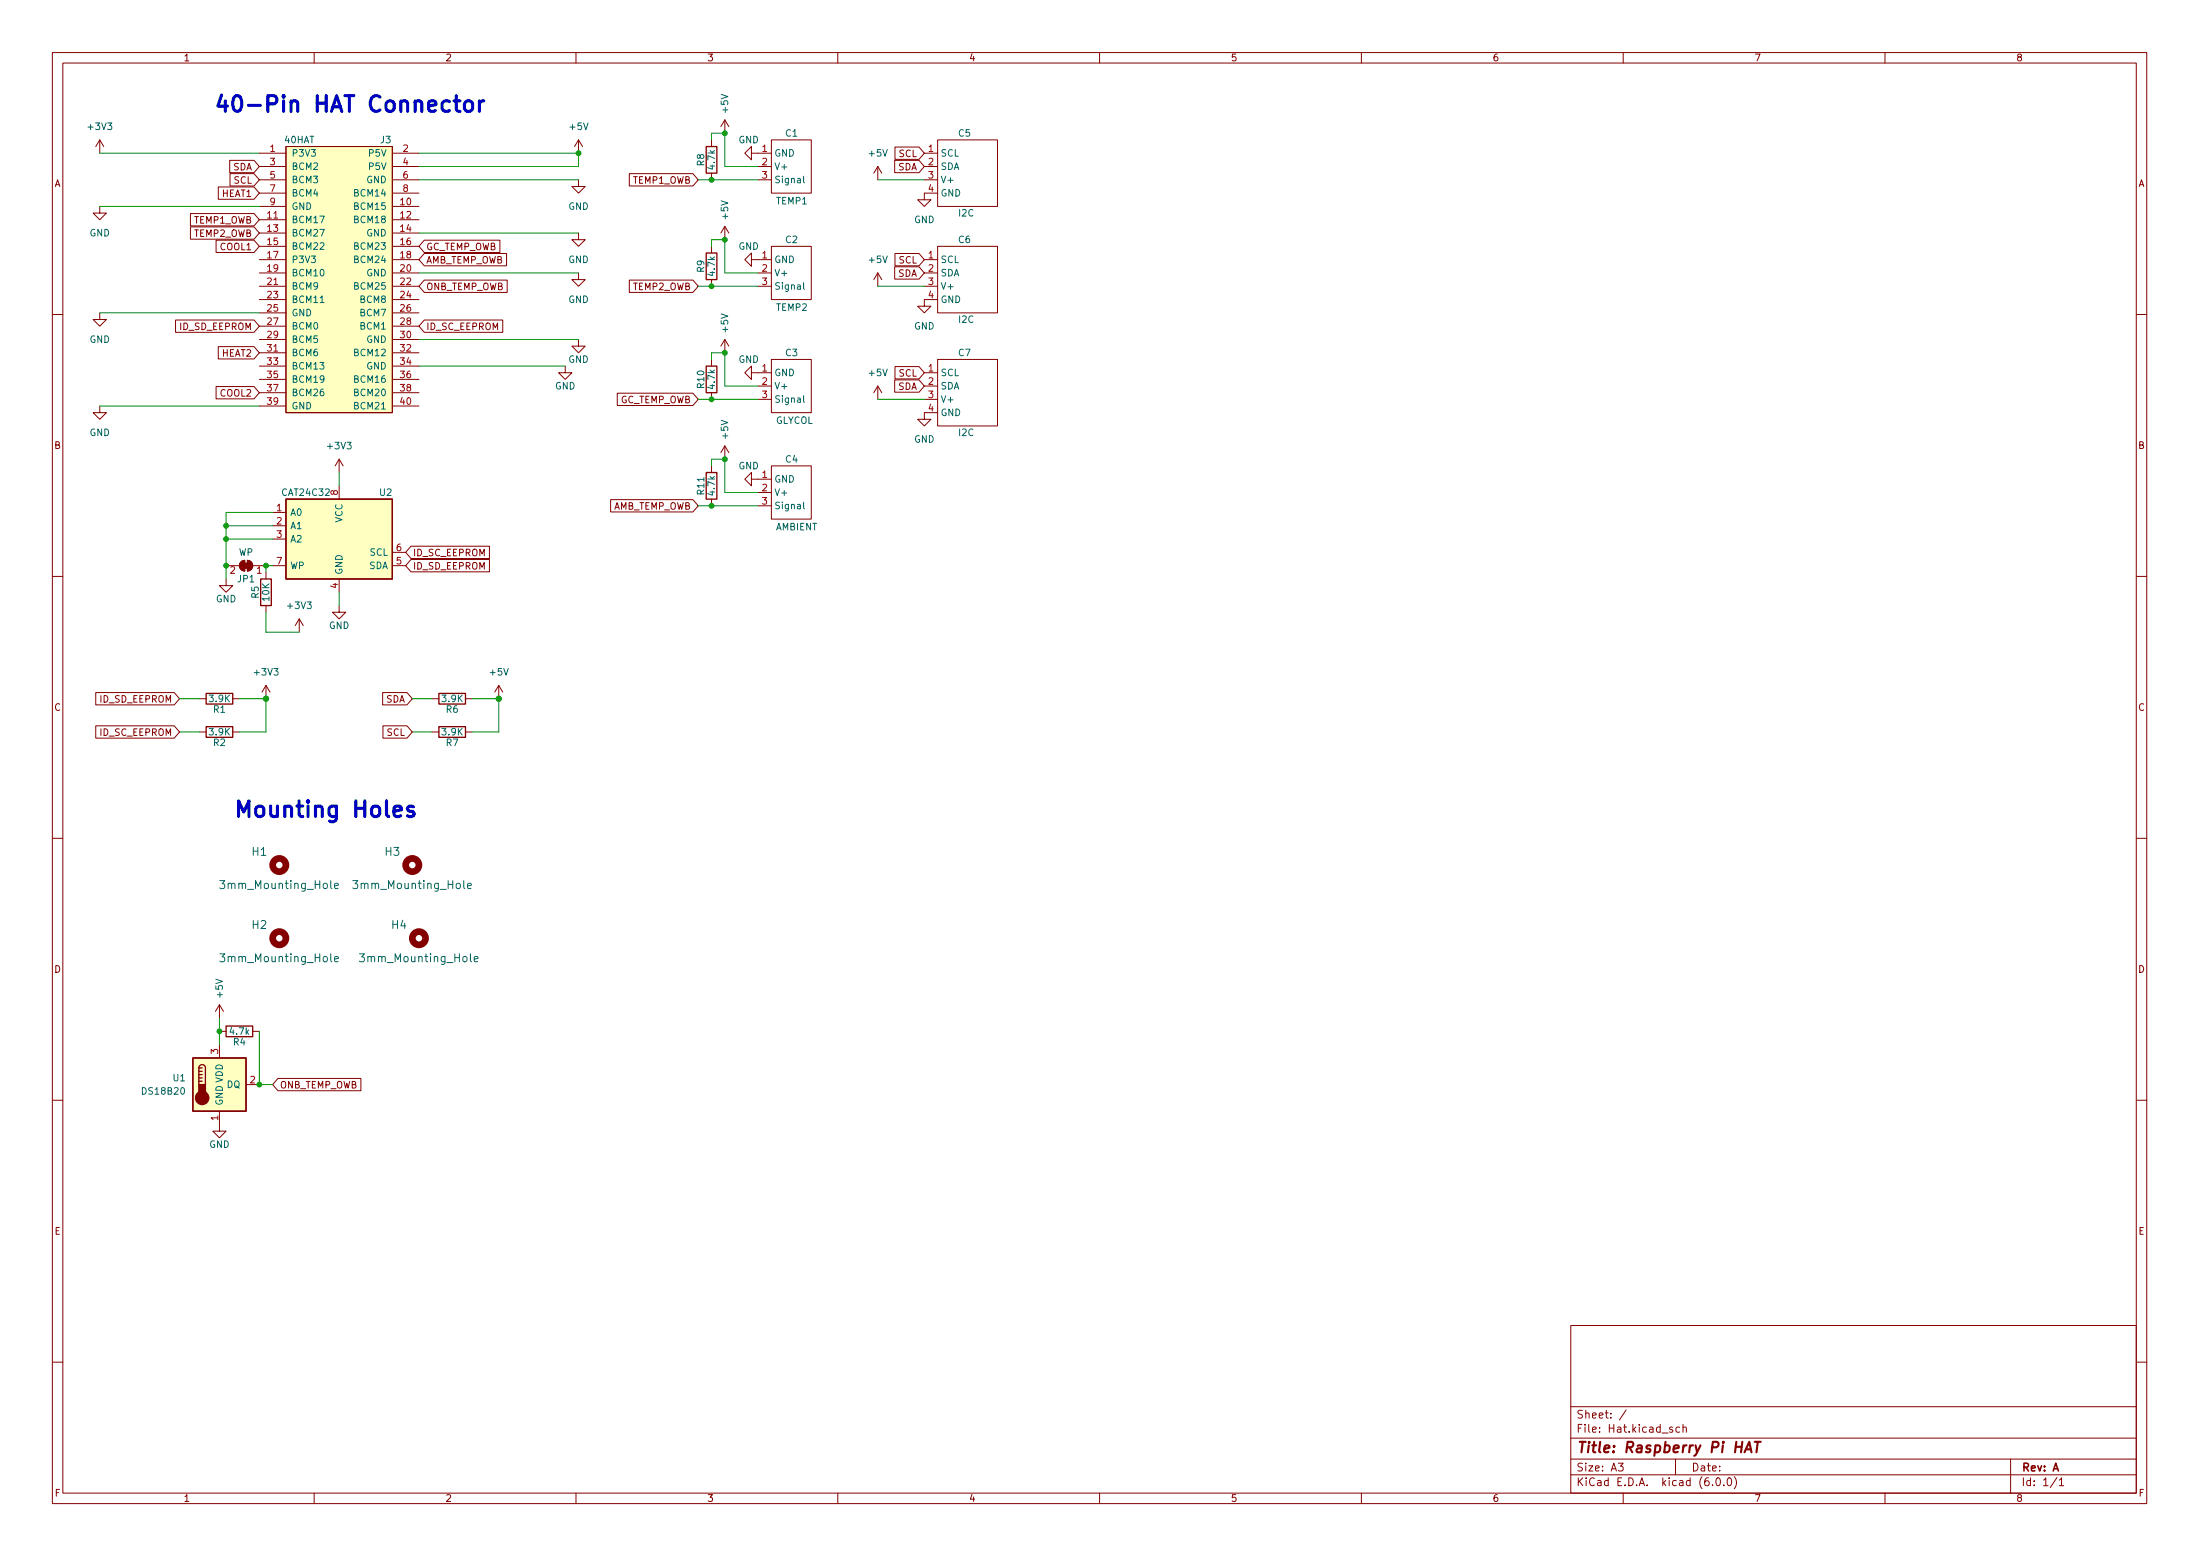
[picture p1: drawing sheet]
<svg xmlns="http://www.w3.org/2000/svg" width="420mm" height="297mm" viewBox="0 0 420 297" stroke-linecap="round" stroke-linejoin="round" font-family="sans-serif">
<g fill="none" stroke="#840000" stroke-width=".19">
<path d="M10 10h400v277h-400zM12 12h396v273h-396zM60 10v2M110 10v2M160 10v2M210 10v2M260 10v2M310 10v2M360 10v2M19 39.4v1.3h1.3l-1.3 1.2-1.2-1.2h1.2M19 26.7l-.7 1.3M19 26.7v2.5"/>
<path d="M19 26.7l.8 1.3M41.7 35.7h6.8l1 1.2-1 1.1h-6.8zM43.9 30.6h4.6l1 1.2-1 1.2h-4.6zM43.9 33.2h4.6l1 1.1-1 1.2h-4.6zM49.5 29.2h5.1M49.5 31.8h5.1M49.5 34.3h5.1M49.5 36.9h5.1M49.5 39.4h5.1M54.6 28h20.3v50.8h-20.3zM74.9 29.2h5.1M74.9 31.8h5.1"/>
<path d="M74.9 34.3h5.1M74.9 36.9h5.1M74.9 39.4h5.1M110.5 34.3v1.3h1.3l-1.3 1.3-1.3-1.3h1.3M110.5 26.7l-.8 1.3M110.5 26.7v2.5M110.5 26.7l.8 1.3M120.2 33.2h12.1l1 1.1-1 1.2h-12.1zM135.9 26.7v1.3M135.9 33.1v1.2M138.4 22.9v2.5M138.4 22.9l-.7 1.3"/>
<path d="M138.4 22.9l.8 1.3M143.5 29.2v-1.2l-1.3 1.2 1.3 1.3v-1.3h3.8M144.8 31.8h2.5M144.8 34.3h2.5M147.3 26.7h7.6v10.2h-7.6zM167.6 31.8v2.5M167.6 31.8l-.7 1.3M167.6 31.8l.8 1.3M170.9 30.6h4.6l1 1.2-1 1.2h-4.6zM170.9 28.1h4.6l1 1.1-1 1.2h-4.6zM176.5 29.2h2.6M176.5 31.8h2.6"/>
<path d="M176.5 34.3h2.6M179.1 26.7h11.4v12.7h-11.4zM179.1 36.9h-2.6v1.2h1.3l-1.3 1.3-1.2-1.3h1.2M194.3 29.2h.1M19 59.7v1.3h1.3l-1.3 1.3-1.2-1.3h1.2M36.4 43.3h12.1l1 1.2-1 1.2h-12.1zM36.4 40.8h12.1l1 1.1-1 1.2h-12.1zM41.3 45.9h7.2l1 1.1-1 1.2h-7.2zM49.5 49.6h5.1M49.5 52.1h5.1M49.5 54.6h5.1M49.5 41.9h5.1"/>
<path d="M49.5 44.5h5.1M49.5 47h5.1M49.5 57.2h5.1M49.5 59.7h5.1M74.9 49.6h5.1M74.9 52.1h5.1M74.9 54.6h5.1M74.9 41.9h5.1M74.9 44.5h5.1M74.9 47h5.1M74.9 57.2h5.1M74.9 59.7h5.1"/>
<path d="M81 45.9h14.5v2.3h-14.5l-1-1.2zM81 53.5h15.9v2.3h-15.9l-1-1.2zM81 48.4h15.7v2.3h-15.7l-1-1.1zM110.5 52.1v1.3h1.3l-1.3 1.2-1.3-1.2h1.3M110.5 44.5v1.3h1.3l-1.3 1.2-1.3-1.2h1.3M120.2 53.5h12.1l1 1.1-1 1.2h-12.1zM135.9 47v1.3M135.9 53.4v1.2M138.4 43.2v2.6M138.4 43.2l-.7 1.3M138.4 43.2l.8 1.3M143.5 49.6v-1.3l-1.3 1.3 1.3 1.2v-1.2h3.8"/>
<path d="M144.8 52.1h2.5M144.8 54.6h2.5M147.3 47h7.6v10.2h-7.6zM167.6 52.1l-.7 1.3M167.6 52.1v2.5M167.6 52.1l.8 1.3M170.9 50.9h4.6l1 1.2-1 1.2h-4.6zM170.9 48.4h4.6l1 1.2-1 1.1h-4.6zM176.5 49.6h2.6M176.5 52.1h2.6M176.5 54.6h2.6M179.1 47h11.4v12.7h-11.4z"/>
<path d="M179.1 57.2h-2.6v1.3h1.3l-1.3 1.2-1.2-1.2h1.2M194.3 49.6h.1M10 60h2M19 77.5v1.3h1.3l-1.3 1.2-1.2-1.2h1.2M33.5 61.1h15l1 1.2-1 1.1h-15zM41.3 73.8h7.2l1 1.2-1 1.1h-7.2zM41.7 66.2h6.8l1 1.1-1 1.2h-6.8zM49.5 62.3h5.1M49.5 64.8h5.1M49.5 67.3h5.1M49.5 69.9h5.1M49.5 72.4h5.1"/>
<path d="M49.5 75h5.1M49.5 77.5h5.1M74.9 62.3h5.1M74.9 64.8h5.1M74.9 67.3h5.1M74.9 69.9h5.1M74.9 72.4h5.1M74.9 75h5.1M74.9 77.5h5.1M81 61.1h15v2.3h-15l-1-1.1zM107.9 69.9v1.3h1.3l-1.3 1.2-1.2-1.2h1.2M110.5 64.8v1.3h1.3l-1.3 1.2-1.3-1.2h1.3"/>
<path d="M117.9 75.1h14.4l1 1.1-1 1.2h-14.4zM135.9 68.6v1.3M135.9 75v1.2M138.4 64.8l-.7 1.3M138.4 64.8v2.5M138.4 64.8l.8 1.3M143.5 71.2v-1.3l-1.3 1.3 1.3 1.2v-1.2h3.8M144.8 73.7h2.5M144.8 76.2h2.5M147.3 68.6h7.6v10.2h-7.6zM167.6 73.7v2.5M167.6 73.7l-.7 1.3"/>
<path d="M167.6 73.7l.8 1.3M170.9 72.5h4.6l1 1.2-1 1.2h-4.6zM170.9 70h4.6l1 1.2-1 1.1h-4.6zM176.5 71.2h2.6M176.5 73.7h2.6M176.5 76.2h2.6M179.1 68.6h11.4v12.7h-11.4zM179.1 78.8h-2.6v1.2h1.3l-1.3 1.3-1.2-1.3h1.2M194.3 71.2h.1M408 60h2M52.1 97.8h2.5M64.8 87.7l-.8 1.2"/>
<path d="M64.8 87.7v2.5M64.8 92.7v2.6M64.8 87.7l.7 1.2M116.6 95.4h15.7l1 1.2-1 1.1h-15.7zM135.9 88.9v1.3M135.9 95.3v1.3M138.4 85.1v2.6M138.4 85.1l-.7 1.3M138.4 85.1l.8 1.3M143.5 91.5v-1.3l-1.3 1.3 1.3 1.2v-1.2h3.8M144.8 94h2.5M144.8 96.6h2.5"/>
<path d="M147.3 88.9h7.6v10.2h-7.6zM10 110h2M43.2 110.5v1.3h1.2l-1.2 1.3-1.3-1.3h1.3M43.2 108h2.5M46 107.3l.7-.3v2a1.02 1.02 0 0 1-.9-.6 1.02 1.02 0 0 1 .2-1.1zM47.2 107a1.02 1.02 0 0 1 1.1 1 1.02 1.02 0 0 1-1.1 1zM48.3 108h2.5M50.8 109.3v1.2M50.8 115.6v1.3M52.1 100.4h2.5M52.1 102.9h2.5M52.1 108h2.5"/>
<path d="M57.1 118.1l-.7 1.3M57.1 118.1v2.6M57.1 118.1l.8 1.3M64.8 115.6v1.3h1.2l-1.2 1.2-1.3-1.2h1.3M64.8 110.5v2.6M74.9 108h2.6M74.9 105.4h2.6M78.5 106.8h15v2.4h-15l-1-1.2zM78.5 104.3h15v2.3h-15l-1-1.2zM408 110h2M18.3 132.2h15l1 1.2-1 1.2h-15zM18.3 138.6h15l1 1.1-1 1.2h-15z"/>
<path d="M38.1 133.4h1.3M38.1 139.7h1.3M44.4 133.4h1.3M44.4 139.7h1.3M50.8 130.8l-.8 1.3M50.8 130.8v2.6M50.8 130.8l.8 1.3M73.1 132.2h4.6l1 1.2-1 1.2h-4.6zM73.1 138.6h4.6l1 1.1-1 1.2h-4.6zM82.5 133.4h1.3M82.5 139.7h1.3M88.9 133.4h1.3"/>
<path d="M88.9 139.7h1.3M95.2 130.8l-.7 1.3M95.2 130.8v2.6M95.2 130.8l.8 1.3M10 160h2M408 160h2M41.9 191.8v2.5M41.9 199.4v2.6M41.9 196.9h1.3M41.9 191.8l-.8 1.3M41.9 191.8l.8 1.3M48.3 196.9h1.2"/>
<path d="M10 210h2M41.9 212.1v3.8h1.3l-1.3 1.3-1.3-1.3h1.3M47 207h2.5M53.1 205.9h15.8v2.3h-15.8l-1-1.2zM408 210h2M300 253h108v32h-108zM10 260h2M300 278.5h108M300 274.5h108M300 268.5h108M309.1 279.3h.9l-.5 .6 .4 .1v.7l-.2 .1-.6-.1M310.6 269.1l-1.3 2"/>
<path d="M319.4 272.5l-.3-.1-.2 .2v.2l.5 .2v.3h-.5M320 278.5v3M320.8 272.5l-.5-.1-.2 .3 .1 .6h.6M321.4 272.6l.2-.2 .4 .1 .1 .9M321.4 271.9v1.5M384 278.5v6.5M408 260h2M60 285v2M110 285v2M160 285v2M210 285v2M260 285v2"/>
<path d="M300 281.5h108M310 285v2M327.1 283.5v.1M327.9 282.2l.2-.1a.8 .8 0 0 1 .5 .8 .8 .8 0 0 1-.5 .7 1 1 0 0 1-.2-1.4zM329.2 283.5v.1M330.1 282.2l.1-.1a.8 .8 0 0 1 .5 .8 .8 .8 0 0 1-.5 .7 1 1 0 0 1-.1-1.4zM331.2 281.9a1.72 1.72 0 0 1 0 2.3M360 285v2M392.9 282l-1.3 2M393.3 282.5l.4-.4v1.5M393.3 283.6h.8"/>
</g>
<path d="M333.2 277.2l.9-2 .4 2M333.4 276.7h1M335.1 275.2h1.2M335.7 275.2l-.2 2" fill="none" stroke="#840000" stroke-width=".4"/>
<g fill="none" stroke="#840000" stroke-width=".25">
<path d="M134.9 28h2v5.1h-2zM134.9 48.3h2v5.1h-2zM134.9 69.9h2v5.1h-2zM54.6 95.3h20.3v15.2h-20.3zM134.9 90.2h2v5.1h-2zM49.8 110.5h2v5.1h-2zM39.4 132.4h5v2h-5zM39.4 138.7h5v2.1h-5zM83.8 132.4h5.1v2h-5.1zM83.8 138.7h5.1v2.1h-5.1zM43.2 195.9h5.1v2h-5.1zM36.8 202h10.2v10.1h-10.2z"/>
<path d="M38 203.9a.64 .64 0 0 1 .6-.7 .64 .64 0 0 1 .6 .7v3.1M38 206.4h.6M38 205.8h.6M38 205.1h.6M38 204.5h.6M38 203.9v3.1M38 203.9h.6"/>
</g>
<g fill="#ffffc2" stroke="#ffffc2" stroke-width=".19">
<path d="M54.6 95.3h20.3v15.2h-20.3z"/>
<path d="M36.8 202h10.2v10.1h-10.2z"/>
<path d="M54.6 28h20.3v50.8h-20.3z"/>
</g>
<g fill="#840000" stroke="#840000" stroke-width=".25">
<path d="M38 207h1.2v2h-1.2z"/>
<circle cx="38.6" cy="209.6" r="1.27"/>
</g>
<g fill="none" stroke="#840000" stroke-width="1.3">
<circle cx="53.3" cy="179.1" r="1.27"/>
<circle cx="53.3" cy="165.1" r="1.27"/>
<circle cx="78.7" cy="165.1" r="1.27"/>
<circle cx="80" cy="179.1" r="1.27"/>
</g>
<path d="M153.5 33.6v1.1l.1 .2M61.1 57.8h.8M153.5 54v1l.1 .2M153.5 75.5v1.1l.1 .2M153.5 95.9v1l.1 .2M63.9 169.1l.7-.1v-.3l-.5-.1-.2 .2 .1 .8h.6M89.3 169.1l.7-.1v-.3l-.5-.1-.2 .2 .1 .8h.6M63.9 183.1l.7-.1v-.3l-.5-.1-.2 .2 .1 .7h.6M90.6 183.1l.7-.1-.1-.3-.4-.1-.2 .2v.7h.6" fill="none" stroke="#006464" stroke-width=".19"/>
<g fill="#840000" stroke="#840000" stroke-width=".19">
<path d="M46.5 107.5h1v1h-1z"/>
<path d="M47.2 107a1.02 1.02 0 0 1 1.1 1 1.02 1.02 0 0 1-1.1 1z"/>
<path d="M46 107.3l.7-.3v2a1.02 1.02 0 0 1-.9-.6 1.02 1.02 0 0 1 .2-1.1z"/>
</g>
<path d="M86.7 19.3h1.1M87.1 18.3v2.5l.2 .3 .5 .2M88.8 19.5a.81 .81 0 0 1 .8-.3 .81 .81 0 0 1 .7 .6v.9a.81 .81 0 0 1-.8 .6 .81 .81 0 0 1-.8-.6v-.9zM91.6 19.3v2M92.4 19.3a.76 .76 0 0 0-.8 .5M79 154l-.8-.1-.2 .1-.2 .3 .2 .4 1 .3 .1 .3-.1 .4-.3 .2-.9-.2" fill="none" stroke="#0000c2" stroke-width=".6"/>
<g fill="none" stroke="#009600" stroke-width=".19">
<path d="M19 39.4h30.5M19 29.2h30.5M80 29.2h30.5v2.6h-30.5M80 34.3h30.5M133.3 34.3h11.5M135.9 26.7v-1.3h2.5v6.4h6.4M167.6 34.3h8.9M19 59.7h30.5M80 52.1h30.5M80 44.5h30.5M133.3 54.6h11.5M135.9 47v-1.2h2.5v6.3h6.4"/>
<path d="M167.6 54.6h8.9M19 77.5h30.5M80 69.9h27.9M80 64.8h30.5M133.3 76.2h11.5M135.9 68.6v-1.3h2.5v6.4h6.4M167.6 76.2h8.9M52.1 97.8h-8.9v12.7M64.8 90.2v2.5M133.3 96.6h11.5M135.9 88.9v-1.2h2.5v6.3h6.4M43.2 100.4h8.9"/>
<path d="M43.2 102.9h8.9M50.8 116.9v3.8h6.3M52.1 108h-1.3v1.3M64.8 113.1v2.5M34.3 133.4h3.8M34.3 139.7h3.8M45.7 133.4h5.1v6.3h-5.1M78.7 133.4h3.8M78.7 139.7h3.8M90.2 133.4h5v6.3h-5M41.9 194.3v5.1M49.5 196.9v10.1h2.6"/>
</g>
<g fill="#009600" stroke="#009600" stroke-width=".19">
<circle cx="95.3" cy="133.4" r=".51"/>
<circle cx="41.9" cy="196.9" r=".46"/>
<circle cx="50.8" cy="133.4" r=".51"/>
<circle cx="49.5" cy="207" r=".46"/>
<circle cx="138.4" cy="45.8" r=".46"/>
<circle cx="135.9" cy="54.6" r=".46"/>
<circle cx="110.5" cy="29.2" r=".46"/>
<circle cx="135.9" cy="34.3" r=".46"/>
<circle cx="135.9" cy="76.2" r=".46"/>
<circle cx="138.4" cy="87.7" r=".46"/>
<circle cx="138.4" cy="67.3" r=".46"/>
<circle cx="135.9" cy="96.6" r=".46"/>
<circle cx="43.2" cy="100.4" r=".46"/>
<circle cx="43.2" cy="102.9" r=".46"/>
<circle cx="43.2" cy="108" r=".46"/>
<circle cx="50.8" cy="108" r=".46"/>
<circle cx="138.4" cy="25.4" r=".46"/>
</g>
<g font-size="4.2" fill="#0000c2">
<text x="40.6" y="21.4">40-Pin HAT Connector</text>
<text x="44.4" y="156">Mounting Holes</text>
</g>
<text font-size="2.8" fill="#840000" x="301" y="277.3">Title: Raspberry Pi HAT</text>
<g font-size="2.1" fill="#006464">
<text x="48.2" y="163.4">H1</text>
<text x="73.6" y="163.4">H3</text>
<text x="42.6" y="169.7">3mm_Mounting_Hole</text>
<text x="68" y="169.7">3mm_Mounting_Hole</text>
<text x="48.2" y="177.3">H2</text>
<text x="74.8" y="177.3">H4</text>
<text x="42.6" y="183.7">3mm_Mounting_Hole</text>
<text x="69.3" y="183.7">3mm_Mounting_Hole</text>
</g>
<g font-size="2.1" fill="#840000">
<text x="301" y="273.5">File: Hat.kicad_sch</text>
<text x="301" y="270.8">Sheet: /</text>
<text x="301" y="280.9">Size: A3</text>
<text x="323" y="280.9">Date:</text>
<text x="386" y="280.9">Rev: A</text>
<text x="301" y="283.7">KiCad E.D.A. kicad (6.0.0)</text>
<text x="386" y="283.7">Id: 1/1</text>
</g>
<g font-size="1.8" fill="#840000">
<text x="35" y="11.7">1</text>
<text x="85" y="11.7">2</text>
<text x="135" y="11.7">3</text>
<text x="185" y="11.7">4</text>
<text x="235" y="11.7">5</text>
<text x="285" y="11.7">6</text>
<text x="335" y="11.7">7</text>
<text x="385" y="11.7">8</text>
<text x="171.7" y="30">SCL</text>
<text x="10.3" y="35.7">A</text>
<text x="44.5" y="32.5">SDA</text>
<text x="44.7" y="35.1">SCL</text>
<text x="120.8" y="35.1">TEMP1_OWB</text>
<text x="171.5" y="32.5">SDA</text>
<text x="408.3" y="35.7">A</text>
<text x="42.4" y="37.6">HEAT1</text>
<text x="37" y="45.2">TEMP2_OWB</text>
<text x="37" y="42.7">TEMP1_OWB</text>
<text x="42.1" y="47.8">COOL1</text>
<text x="81.3" y="47.8">GC_TEMP_OWB</text>
<text x="81.3" y="50.3">AMB_TEMP_OWB</text>
<text x="171.5" y="52.8">SDA</text>
<text x="171.7" y="50.3">SCL</text>
<text x="81.3" y="55.4">ONB_TEMP_OWB</text>
<text x="120.8" y="55.4">TEMP2_OWB</text>
<text x="34.3" y="63">ID_SD_EEPROM</text>
<text x="81.3" y="63">ID_SC_EEPROM</text>
<text x="42.4" y="68.1">HEAT2</text>
<text x="171.7" y="71.9">SCL</text>
<text x="42.1" y="75.7">COOL2</text>
<text x="118.2" y="77">GC_TEMP_OWB</text>
<text x="171.5" y="74.4">SDA</text>
<text x="10.3" y="85.7">B</text>
<text x="408.3" y="85.7">B</text>
<text x="116.8" y="97.3">AMB_TEMP_OWB</text>
<text x="78.8" y="106.2">ID_SC_EEPROM</text>
<text x="78.8" y="108.7">ID_SD_EEPROM</text>
<text x="10.3" y="135.7">C</text>
<text x="19.1" y="134.1">ID_SD_EEPROM</text>
<text x="73.7" y="134.1">SDA</text>
<text x="408.3" y="135.7">C</text>
<text x="19.1" y="140.5">ID_SC_EEPROM</text>
<text x="73.9" y="140.5">SCL</text>
<text x="10.3" y="185.7">D</text>
<text x="408.3" y="185.7">D</text>
<text x="53.4" y="207.8">ONB_TEMP_OWB</text>
<text x="10.4" y="235.7">E</text>
<text x="408.4" y="235.7">E</text>
<text x="10.4" y="285.7">F</text>
<text x="35" y="286.7">1</text>
<text x="85" y="286.7">2</text>
<text x="135" y="286.7">3</text>
<text x="185" y="286.7">4</text>
<text x="235" y="286.7">5</text>
<text x="285" y="286.7">6</text>
<text x="335" y="286.7">7</text>
<text x="385" y="286.7">8</text>
<text x="408.4" y="285.7">F</text>
</g>
<g font-size="1.8" fill="#006464">
<text x="139.1" y="21.4" transform="rotate(-90 139.1 21.4)">+5V</text>
<text x="17" y="24.8">+3V3</text>
<text x="54.3" y="27.3">40HAT</text>
<text x="55.6" y="29.9">P3V3</text>
<text x="70.6" y="29.9">P5V</text>
<text x="72.7" y="27.3">J3</text>
<text x="108.9" y="24.8">+5V</text>
<text x="141" y="27.3">GND</text>
<text x="147.8" y="29.9">GND</text>
<text x="150" y="26.1">C1</text>
<text x="166" y="29.9">+5V</text>
<text x="179.6" y="29.9">SCL</text>
<text x="183.1" y="26.1">C5</text>
<text x="55.6" y="32.4">BCM2</text>
<text x="55.6" y="35">BCM3</text>
<text x="70" y="35">GND</text>
<text x="70.6" y="32.4">P5V</text>
<text x="134.5" y="31.6" transform="rotate(-90 134.5 31.6)">R8</text>
<text x="136.5" y="32.2" transform="rotate(-90 136.5 32.2)">4.7k</text>
<text x="147.8" y="32.4">V+</text>
<text x="147.8" y="35">Signal</text>
<text x="179.6" y="32.4">SDA</text>
<text x="179.6" y="35">V+</text>
<text x="55.6" y="37.5">BCM4</text>
<text x="55.6" y="40">GND</text>
<text x="67.9" y="40">BCM15</text>
<text x="67.9" y="37.5">BCM14</text>
<text x="108.5" y="40">GND</text>
<text x="139.1" y="41.7" transform="rotate(-90 139.1 41.7)">+5V</text>
<text x="148.3" y="39">TEMP1</text>
<text x="179.6" y="37.5">GND</text>
<text x="183.1" y="41.3">I2C</text>
<text x="17.1" y="45.1">GND</text>
<text x="55.6" y="42.6">BCM17</text>
<text x="55.6" y="45.1">BCM27</text>
<text x="55.6" y="47.7">BCM22</text>
<text x="67.9" y="42.6">BCM18</text>
<text x="67.9" y="47.7">BCM23</text>
<text x="70" y="45.1">GND</text>
<text x="141" y="47.7">GND</text>
<text x="150" y="46.4">C2</text>
<text x="174.6" y="42.6">GND</text>
<text x="183.1" y="46.4">C6</text>
<text x="55.6" y="50.2">P3V3</text>
<text x="55.6" y="52.7">BCM10</text>
<text x="67.9" y="50.2">BCM24</text>
<text x="70" y="52.7">GND</text>
<text x="108.5" y="50.2">GND</text>
<text x="134.5" y="52" transform="rotate(-90 134.5 52)">R9</text>
<text x="136.5" y="52.6" transform="rotate(-90 136.5 52.6)">4.7k</text>
<text x="147.8" y="50.2">GND</text>
<text x="147.8" y="52.7">V+</text>
<text x="166" y="50.2">+5V</text>
<text x="179.6" y="50.2">SCL</text>
<text x="179.6" y="52.7">SDA</text>
<text x="55.6" y="55.3">BCM9</text>
<text x="55.6" y="57.8">BCM11</text>
<text x="67.9" y="55.3">BCM25</text>
<text x="68.9" y="57.8">BCM8</text>
<text x="108.5" y="57.8">GND</text>
<text x="147.8" y="55.3">Signal</text>
<text x="148.3" y="59.3">TEMP2</text>
<text x="179.6" y="55.3">V+</text>
<text x="179.6" y="57.8">GND</text>
<text x="17.1" y="65.4">GND</text>
<text x="55.6" y="60.4">GND</text>
<text x="55.6" y="62.9">BCM0</text>
<text x="55.6" y="65.4">BCM5</text>
<text x="68.9" y="60.4">BCM7</text>
<text x="68.9" y="62.9">BCM1</text>
<text x="70" y="65.4">GND</text>
<text x="139.1" y="63.3" transform="rotate(-90 139.1 63.3)">+5V</text>
<text x="174.6" y="62.9">GND</text>
<text x="183.1" y="61.6">I2C</text>
<text x="55.6" y="68">BCM6</text>
<text x="55.6" y="70.5">BCM13</text>
<text x="67.9" y="68">BCM12</text>
<text x="70" y="70.5">GND</text>
<text x="108.5" y="69.3">GND</text>
<text x="141" y="69.3">GND</text>
<text x="147.8" y="71.8">GND</text>
<text x="150" y="68">C3</text>
<text x="166" y="71.8">+5V</text>
<text x="179.6" y="71.8">SCL</text>
<text x="183.1" y="68">C7</text>
<text x="55.6" y="73.1">BCM19</text>
<text x="55.6" y="75.6">BCM26</text>
<text x="67.9" y="73.1">BCM16</text>
<text x="67.9" y="75.6">BCM20</text>
<text x="106" y="74.3">GND</text>
<text x="134.5" y="74" transform="rotate(-90 134.5 74)">R10</text>
<text x="136.5" y="74.1" transform="rotate(-90 136.5 74.1)">4.7k</text>
<text x="147.8" y="74.3">V+</text>
<text x="147.8" y="76.9">Signal</text>
<text x="179.6" y="74.3">SDA</text>
<text x="179.6" y="76.9">V+</text>
<text x="17.1" y="83.2">GND</text>
<text x="55.6" y="78.1">GND</text>
<text x="67.9" y="78.1">BCM21</text>
<text x="139.1" y="83.7" transform="rotate(-90 139.1 83.7)">+5V</text>
<text x="148" y="80.9">GLYCOL</text>
<text x="179.6" y="79.4">GND</text>
<text x="183.1" y="83.2">I2C</text>
<text x="62.7" y="85.8">+3V3</text>
<text x="141" y="89.6">GND</text>
<text x="150" y="88.3">C4</text>
<text x="174.6" y="84.5">GND</text>
<text x="54" y="94.7">CAT24C32</text>
<text x="72.5" y="94.7">U2</text>
<text x="134.5" y="94.4" transform="rotate(-90 134.5 94.4)">R11</text>
<text x="136.5" y="94.5" transform="rotate(-90 136.5 94.5)">4.7k</text>
<text x="147.8" y="92.1">GND</text>
<text x="147.8" y="94.7">V+</text>
<text x="55.4" y="98.5">A0</text>
<text x="55.4" y="101">A1</text>
<text x="65.4" y="99.8" transform="rotate(-90 65.4 99.8)">VCC</text>
<text x="147.8" y="97.2">Signal</text>
<text x="148.1" y="101.2">AMBIENT</text>
<text x="45.6" y="106.1">WP</text>
<text x="55.4" y="103.5">A2</text>
<text x="70.6" y="106.1">SCL</text>
<text x="45.4" y="111.2">JP1</text>
<text x="55.4" y="108.6">WP</text>
<text x="65.4" y="109.8" transform="rotate(-90 65.4 109.8)">GND</text>
<text x="70.4" y="108.6">SDA</text>
<text x="41.2" y="115">GND</text>
<text x="49.4" y="114.2" transform="rotate(-90 49.4 114.2)">R5</text>
<text x="51.4" y="114.7" transform="rotate(-90 51.4 114.7)">10K</text>
<text x="55.1" y="116.2">+3V3</text>
<text x="62.8" y="120.1">GND</text>
<text x="48.7" y="128.9">+3V3</text>
<text x="93.7" y="128.9">+5V</text>
<text x="40" y="134">3.9K</text>
<text x="40.8" y="136.1">R1</text>
<text x="84.5" y="134">3.9K</text>
<text x="85.2" y="136.1">R6</text>
<text x="40" y="140.4">3.9K</text>
<text x="40.8" y="142.4">R2</text>
<text x="84.5" y="140.4">3.9K</text>
<text x="85.2" y="142.4">R7</text>
<text x="42.5" y="190.3" transform="rotate(-90 42.5 190.3)">+5V</text>
<text x="44" y="197.5">4.7k</text>
<text x="44.6" y="199.6">R4</text>
<text x="27.4" y="209">DS18B20</text>
<text x="33.1" y="206.4">U1</text>
<text x="43.3" y="207.7">DQ</text>
<text x="42.5" y="211.1" transform="rotate(-90 42.5 211.1)">GND VDD</text>
<text x="39.9" y="219.1">GND</text>
</g>
<g font-size="1.8" fill="#a90000">
<text x="51.6" y="29">1</text>
<text x="77" y="29">2</text>
<text x="145.6" y="29">1</text>
<text x="177.3" y="29">1</text>
<text x="51.6" y="31.5">3</text>
<text x="51.6" y="34.1">5</text>
<text x="77" y="31.5">4</text>
<text x="77" y="34.1">6</text>
<text x="145.6" y="31.5">2</text>
<text x="145.6" y="34.1">3</text>
<text x="177.3" y="31.5">2</text>
<text x="177.3" y="34.1">3</text>
<text x="51.1" y="41.7">11</text>
<text x="51.6" y="36.6">7</text>
<text x="51.6" y="39.2">9</text>
<text x="76.5" y="39.2">10</text>
<text x="76.5" y="41.7">12</text>
<text x="77" y="36.6">8</text>
<text x="177.3" y="36.6">4</text>
<text x="51.1" y="44.2">13</text>
<text x="51.1" y="46.8">15</text>
<text x="76.5" y="44.2">14</text>
<text x="76.5" y="46.8">16</text>
<text x="51.1" y="49.3">17</text>
<text x="51.1" y="51.9">19</text>
<text x="76.5" y="49.3">18</text>
<text x="76.5" y="51.9">20</text>
<text x="145.6" y="49.3">1</text>
<text x="145.6" y="51.9">2</text>
<text x="177.3" y="49.3">1</text>
<text x="177.3" y="51.9">2</text>
<text x="51.1" y="54.4">21</text>
<text x="51.1" y="56.9">23</text>
<text x="51.1" y="59.5">25</text>
<text x="76.5" y="54.4">22</text>
<text x="76.5" y="56.9">24</text>
<text x="76.5" y="59.5">26</text>
<text x="145.6" y="54.4">3</text>
<text x="177.3" y="54.4">3</text>
<text x="177.3" y="56.9">4</text>
<text x="51.1" y="62">27</text>
<text x="51.1" y="64.6">29</text>
<text x="76.5" y="62">28</text>
<text x="76.5" y="64.6">30</text>
<text x="51.1" y="67.1">31</text>
<text x="51.1" y="69.6">33</text>
<text x="76.5" y="67.1">32</text>
<text x="76.5" y="69.6">34</text>
<text x="145.6" y="70.9">1</text>
<text x="177.3" y="70.9">1</text>
<text x="51.1" y="72.2">35</text>
<text x="51.1" y="74.7">37</text>
<text x="51.1" y="77.3">39</text>
<text x="76.5" y="72.2">36</text>
<text x="76.5" y="74.7">38</text>
<text x="76.5" y="77.3">40</text>
<text x="145.6" y="73.4">2</text>
<text x="145.6" y="76">3</text>
<text x="177.3" y="73.4">2</text>
<text x="177.3" y="76">3</text>
<text x="177.3" y="78.5">4</text>
<text x="64.5" y="94.5" transform="rotate(-90 64.5 94.5)">8</text>
<text x="145.6" y="91.2">1</text>
<text x="145.6" y="93.8">2</text>
<text x="52.8" y="97.6">1</text>
<text x="52.8" y="100.1">2</text>
<text x="145.6" y="96.3">3</text>
<text x="52.8" y="102.7">3</text>
<text x="52.8" y="107.7">7</text>
<text x="75.7" y="107.7">5</text>
<text x="75.7" y="105.2">6</text>
<text x="44" y="109.5">2</text>
<text x="49" y="109.5">1</text>
<text x="64.5" y="112.3" transform="rotate(-90 64.5 112.3)">4</text>
<text x="41.7" y="201.2" transform="rotate(-90 41.7 201.2)">3</text>
<text x="47.8" y="206.8">2</text>
<text x="41.7" y="213.9" transform="rotate(-90 41.7 213.9)">1</text>
</g>
</svg>
